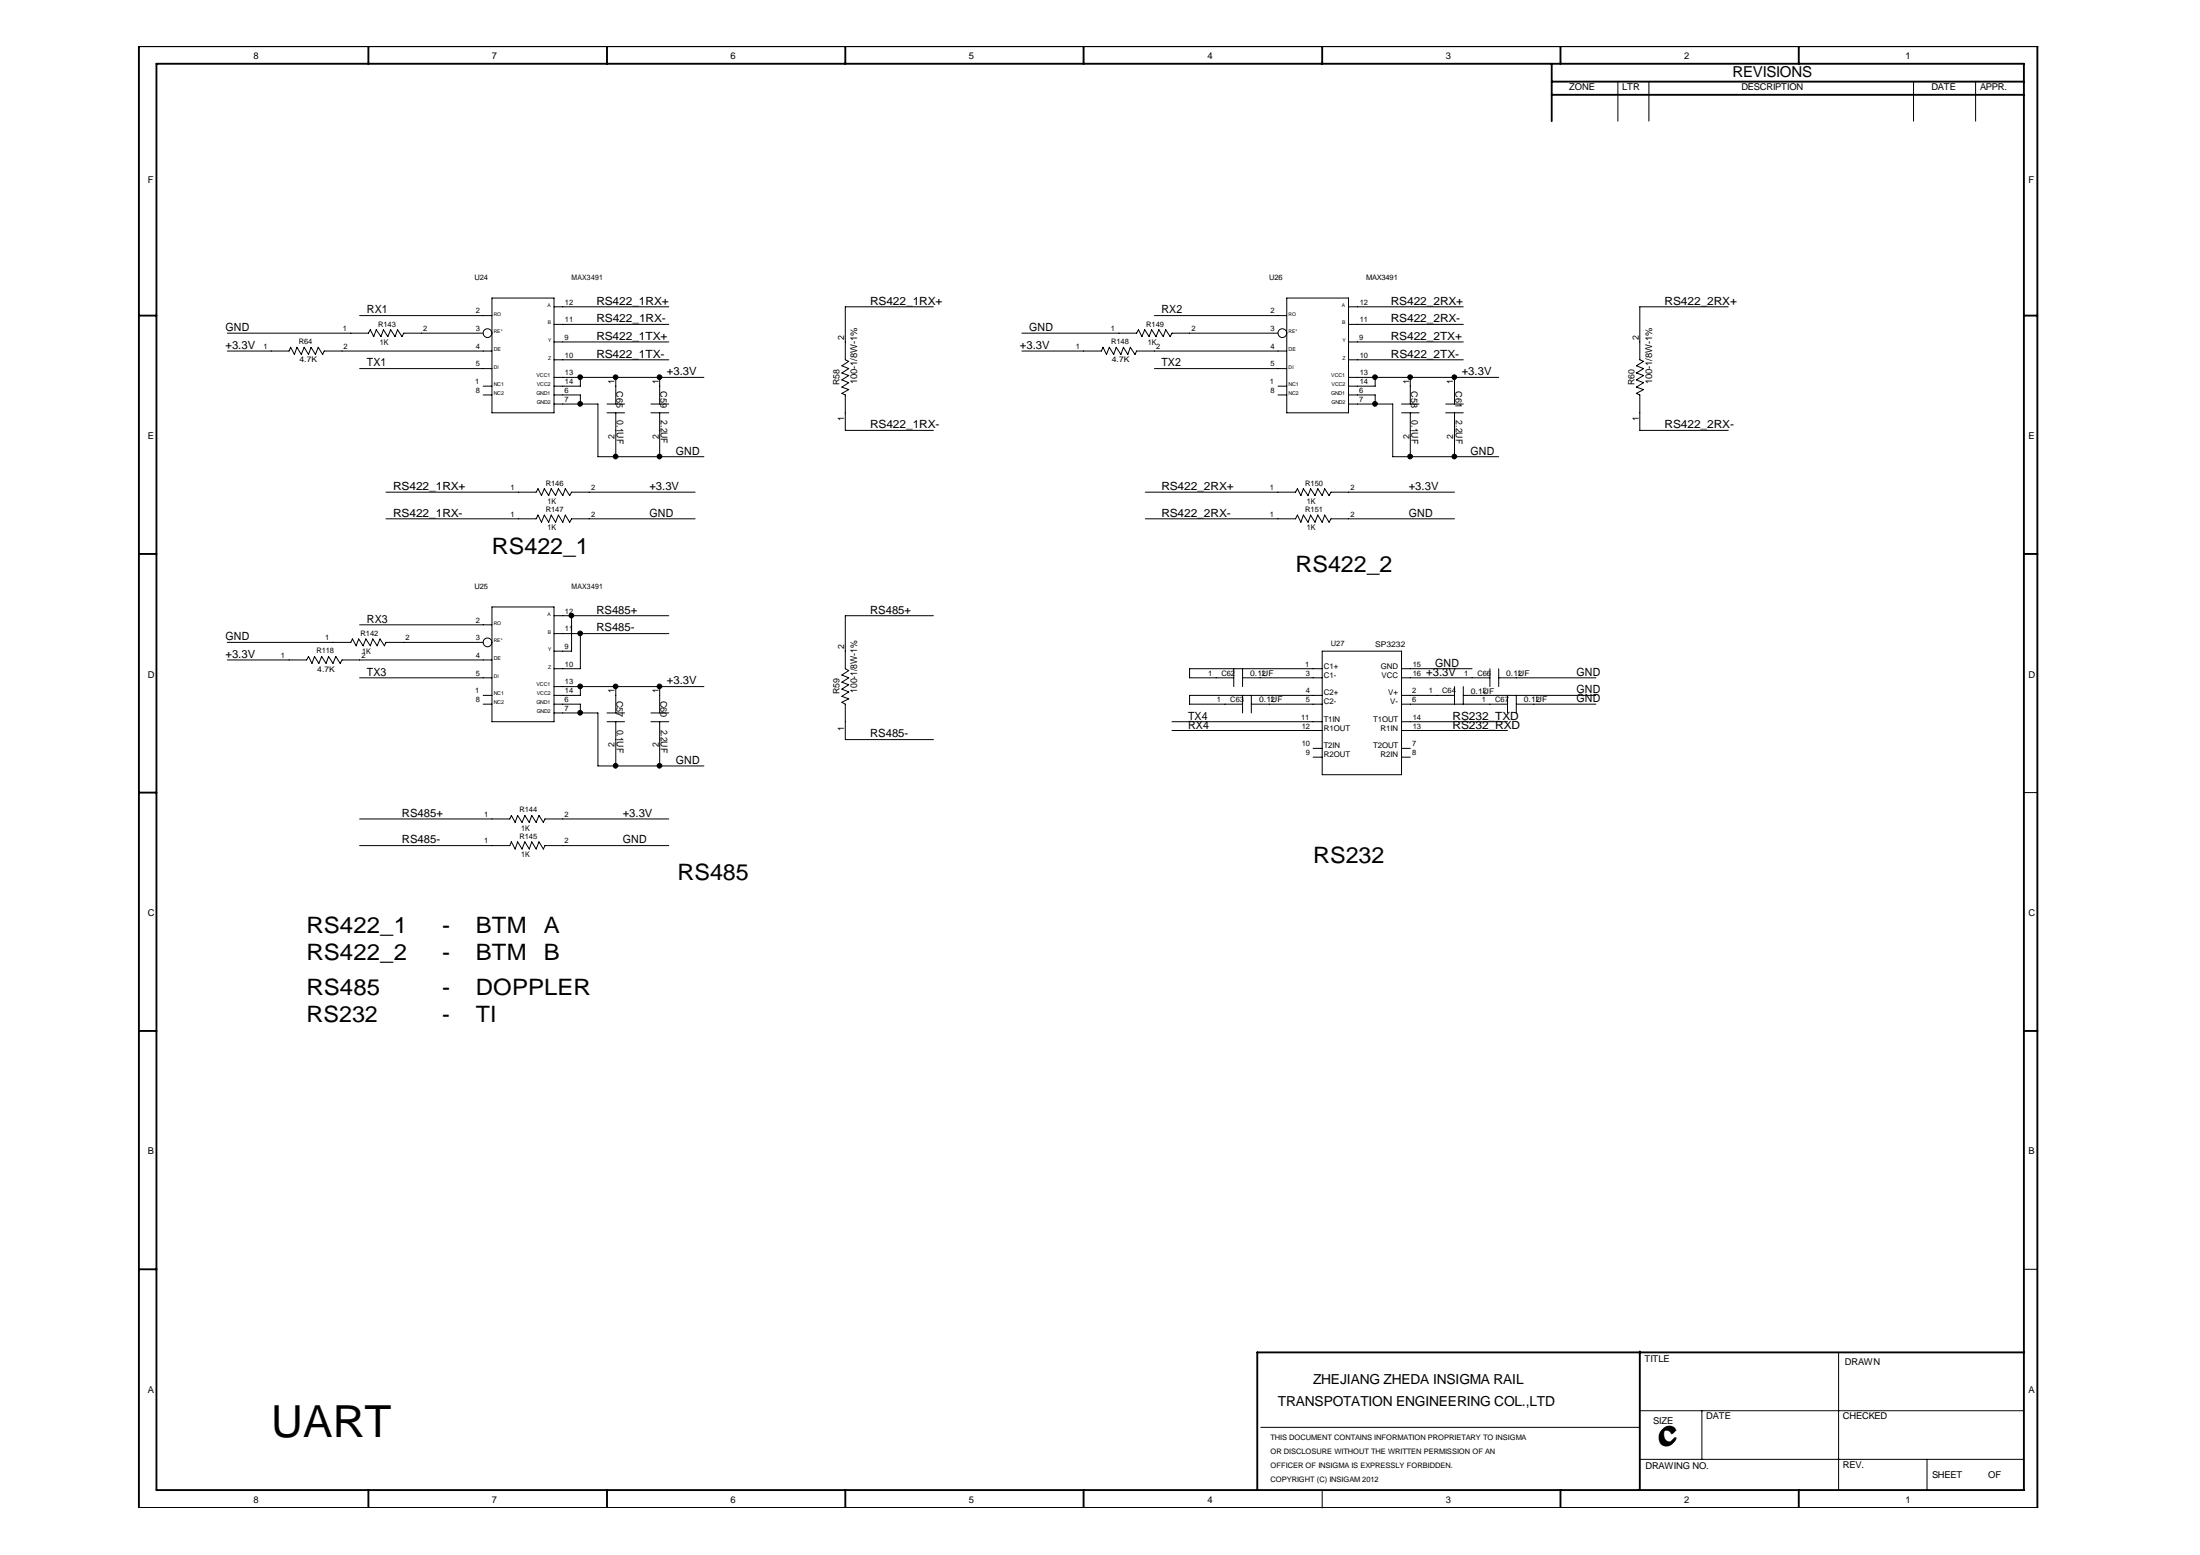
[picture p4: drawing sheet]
<svg xmlns="http://www.w3.org/2000/svg" width="297mm" height="210mm" viewBox="0 0 297 210" stroke-linecap="round" stroke-linejoin="round" font-family="sans-serif">
<g fill="none" stroke="#000" stroke-width=".25">
<path d="M18.8 6.2h256.3v197.4h-256.3zM21.1 8.6h252.2v192.5h-252.2zM49.7 6.2v2.4M82 6.2v2.4M114.1 6.2v2.4M146.3 6.2v2.4M178.5 6.2v2.4M209.5 11h63.8M209.5 8.6v7.8M209.5 12.8h63.8M210.7 6.2v2.4M242.9 6.2v2.4"/>
<path d="M18.8 42.6h2.3M273.3 42.6h1.8M18.8 74.8h2.3M273.3 74.8h1.8M18.8 107h2.3M18.8 139.2h2.3M273.3 139.2h1.8M18.8 171.3h2.3M221.4 182.4v18.7M273.3 182.6h-103.5v18.5M49.7 201.1v2.5M82 201.1v2.5"/>
<path d="M114.1 201.1v2.5M146.3 201.1v2.5M210.7 201.1v2.5M242.9 201.1v2.5"/>
</g>
<g fill="none" stroke="#000" stroke-width=".14">
<path d="M218.4 11v5.4M222.6 11v5.4M258.4 11v5.4M266.7 11v5.4M30.7 47.4h8.3l.2-.5 .6 1 .3-1 .6 1 .4-1 .6 1 .3-1 .6 1 .4-1 .6 1 .2-.5h22.6M30.7 45h19l.3-.5 .5 .9 .3-.9 .6 .9 .4-.9 .6 .9 .3-.9 .6 .9 .4-.9 .6 .9 .2-.4h10.7M48.6 42.6h17.8M48.6 49.8h17.8M65.2 52.1h1.2M65.2 53.3h1.2M66.4 40.2h8.4v15.5h-8.4zM74.8 54.5h5.9v7.2h14.3"/>
<path d="M74.8 46.2h15.5M74.8 48.6h15.5M74.8 41.4h15.5M74.8 43.8h15.5M74.8 50.9h20.2M74.8 53.3h3.6v1.2M78.4 50.9v1.2h-3.6M82 55.7h2.3M82 54.5h2.3M83.1 50.9v3.6M83.1 55.7v6M87.9 55.7h2.4"/>
<path d="M87.9 54.5h2.4M89.1 50.9v3.6M89.1 55.7v6M126 41.4h-11.9v7.2l.5 .2-.9 .6 .9 .4-.9 .5 .9 .4-.9 .6 .9 .4-.9 .6 .9 .3-.9 .5 .4 .2v4.8h11.9M138 47.4h10.7l.2-.5 .5 1 .4-1 .6 1 .3-1 .6 1 .4-1 .6 1 .3-1 .6 1 .3-.5h20.2M138 45h15.5l.2-.5 .5 .9 .4-.9 .6 .9 .3-.9 .6 .9 .4-.9 .6 .9 .3-.9 .6 .9 .2-.4h14.4M155.9 42.6h17.8M155.9 49.8h17.8M172.6 52.1h1.1M172.6 53.3h1.1M173.7 40.2h8.4v15.5h-8.4zM182.1 54.5h5.9v7.2h14.4"/>
<path d="M182.1 46.2h15.5M182.1 48.6h15.5M182.1 41.4h15.5M182.1 43.8h15.5M182.1 50.9h20.3M182.1 53.3h3.6v1.2M185.7 50.9v1.2h-3.6M189.2 55.7h2.4M189.2 54.5h2.4M190.4 50.9v3.6M190.4 55.7v6M195.2 55.7h2.4"/>
<path d="M195.2 54.5h2.4M196.4 50.9v3.6M196.4 55.7v6M233.3 41.4h-11.9v7.2l.5 .2-1 .6 1 .4-1 .5 1 .4-1 .6 1 .4-1 .6 1 .3-1 .5 .5 .2v4.8h11.9M52.1 70h20.3l.2-.5 .5 1 .4-1 .6 1 .3-1 .6 1 .4-1 .6 1 .3-1 .6 1 .3-.5h16.7M52.1 66.4h20.3l.2-.4 .5 .9 .4-.9 .6 .9 .3-.9 .6 .9 .4-.9 .6 .9 .3-.9 .6 .9 .3-.5h16.7M154.6 70h20.3l.3-.5 .4 1 .4-1 .6 1 .4-1 .5 1 .4-1 .6 1 .4-1 .6 1 .2-.5h16.7M154.6 66.4h20.3l.3-.4 .4 .9 .4-.9 .6 .9 .4-.9 .5 .9 .4-.9 .6 .9 .4-.9 .6 .9 .2-.5h16.7M30.7 89.1h10.7l.3-.5 .4 .9 .4-.9 .6 .9 .3-.9 .6 .9 .4-.9 .6 .9 .3-.9 .6 .9 .3-.4h20.2M30.7 86.7h16.7l.2-.5 .5 1 .3-1 .6 1 .4-1 .6 1 .3-1 .6 1 .4-1 .6 1 .2-.5h13.1M48.6 84.3h17.8M48.6 91.5h17.8"/>
<path d="M65.2 93.9h1.2M65.2 95.1h1.2M66.4 81.9h8.4v15.5h-8.4zM74.8 96.2h5.9v7.2h14.3M74.8 83.1h15.5M74.8 85.5h15.5M74.8 92.7h20.2M74.8 95.1h3.6v1.1M77.2 83.1v4.8h-2.4M78.4 85.5v4.8h-3.6M78.4 92.7v1.2h-3.6M82 97.4h2.3"/>
<path d="M82 96.2h2.3M83.1 92.7v3.5M83.1 97.4v6M87.9 97.4h2.4M87.9 96.2h2.4M89.1 92.7v3.5M89.1 97.4v6M126 83.1h-11.9v7.2l.5 .2-.9 .6 .9 .4-.9 .6 .9 .3-.9 .6 .9 .4-.9 .6 .9 .3-.9 .5 .4 .3v4.7h11.9M158.2 97.4h20.3M158.2 98.6h20.3M166.6 90.3v2.4M167.8 91.5h10.7"/>
<path d="M167.8 90.3v2.4M167.8 93.9v2.3M169 95.1h9.5M169 93.9v2.3M178.5 90.3h-17.9v1.2h6M178.5 87.9h10.7v16.7h-10.7zM178.5 93.9h-17.9v1.2h7.2M189.2 97.4h14.3M189.2 91.5h12M189.2 90.3h9.6M189.2 93.9h7.2M189.2 95.1h14.3"/>
<path d="M189.2 98.6h14.3M196.4 92.7v2.4M197.6 93.9h17.9M197.6 92.7v2.4M201.2 90.3v2.4M202.4 91.5h13.1M202.4 90.3v2.4M203.5 93.9v2.3M204.7 95.1h10.8M204.7 93.9v2.3M48.6 110.5h20.2l.2-.4 .6 .9 .3-.9 .6 .9 .4-.9 .6 .9 .3-.9 .6 .9 .4-.9 .6 .9 .2-.5h16.7M48.6 114.1h20.2l.2-.5 .6 1 .3-1 .6 1 .4-1 .6 1 .3-1 .6 1 .4-1 .6 1 .2-.5h16.7"/>
<path d="M177.3 102.2h1.2M177.3 101h1.2M189.2 102.2h1.2M189.2 101h1.2M273.3 107h1.8M273.3 171.3h1.8M170.2 192.7h51.2M221.4 197h51.9M221.4 190.4h51.9M229.8 190.4v6.6M248.2 182.7v18.4M260.2 197v4.1"/>
<path d="M178.5 201.1v2.5"/>
<circle cx="65.8" cy="45" r=".59"/>
<circle cx="173.1" cy="45" r=".59"/>
<circle cx="65.8" cy="86.7" r=".59"/>
</g>
<g fill="#000" stroke="#000" stroke-width=".14">
<circle cx="78.3" cy="50.9" r=".32"/>
<circle cx="78.3" cy="54.5" r=".32"/>
<circle cx="83.1" cy="50.9" r=".32"/>
<circle cx="89" cy="50.9" r=".32"/>
<circle cx="185.6" cy="50.9" r=".32"/>
<circle cx="185.6" cy="54.5" r=".32"/>
<circle cx="190.4" cy="50.9" r=".32"/>
<circle cx="196.4" cy="50.9" r=".32"/>
<circle cx="83.1" cy="61.6" r=".32"/>
<circle cx="89" cy="61.6" r=".32"/>
<circle cx="190.4" cy="61.6" r=".32"/>
<circle cx="196.4" cy="61.6" r=".32"/>
<circle cx="77.1" cy="83.1" r=".32"/>
<circle cx="78.3" cy="96.2" r=".32"/>
<circle cx="78.3" cy="92.7" r=".32"/>
<circle cx="78.3" cy="85.5" r=".32"/>
<circle cx="83.1" cy="92.7" r=".32"/>
<circle cx="89" cy="92.7" r=".32"/>
<circle cx="83.1" cy="103.4" r=".32"/>
<circle cx="89" cy="103.4" r=".32"/>
</g>
<text font-size="6" x="36.6" y="193.9">UART</text>
<text font-size="3.2" x="223.9" y="195.2">C</text>
<g font-size="3">
<text x="66.4" y="74.7">RS422_1</text>
<text x="174.9" y="77.1">RS422_2</text>
<text x="91.5" y="118.8">RS485</text>
<text x="177.3" y="116.5">RS232</text>
<text x="41.4" y="126">RS422_1</text>
<text x="59.7" y="126">-</text>
<text x="64.3" y="126">BTM</text>
<text x="73.4" y="126">A</text>
<text x="41.4" y="129.6">RS422_2</text>
<text x="59.7" y="129.6">-</text>
<text x="64.3" y="129.6">BTM</text>
<text x="73.4" y="129.6">B</text>
<text x="41.4" y="134.3">RS485</text>
<text x="41.4" y="137.9">RS232</text>
<text x="59.7" y="134.3">-</text>
<text x="59.7" y="137.9">-</text>
<text x="64.3" y="134.3">DOPPLER</text>
<text x="64.3" y="137.9">TI</text>
</g>
<text font-size="2" x="233.9" y="10.4">REVISIONS</text>
<g font-size="1.9">
<text x="172.6" y="189.8">TRANSPOTATION ENGINEERING COL.,LTD</text>
<text x="177.3" y="186.8">ZHEJIANG ZHEDA INSIGMA RAIL</text>
</g>
<g font-size="1.5">
<text x="80.5" y="41.1">RS422_1RX+</text>
<text x="117.5" y="41.1">RS422_1RX+</text>
<text x="187.8" y="41.1">RS422_2RX+</text>
<text x="224.7" y="41.1">RS422_2RX+</text>
<text x="30.4" y="47.1">+3.3V</text>
<text x="30.4" y="44.7">GND</text>
<text x="49.5" y="42.3">RX1</text>
<text x="80.5" y="45.9">RS422_1TX+</text>
<text x="80.5" y="43.5">RS422_1RX-</text>
<text x="137.7" y="47.1">+3.3V</text>
<text x="138.9" y="44.7">GND</text>
<text x="156.8" y="42.3">RX2</text>
<text x="187.8" y="43.5">RS422_2RX-</text>
<text x="187.8" y="45.9">RS422_2TX+</text>
<text x="49.5" y="49.5">TX1</text>
<text x="80.5" y="48.3">RS422_1TX-</text>
<text x="90" y="50.6">+3.3V</text>
<text x="156.8" y="49.5">TX2</text>
<text x="187.8" y="48.3">RS422_2TX-</text>
<text x="197.4" y="50.6">+3.3V</text>
<text x="117.5" y="57.8">RS422_1RX-</text>
<text x="224.7" y="57.8">RS422_2RX-</text>
<text x="91.2" y="61.4">GND</text>
<text x="198.5" y="61.4">GND</text>
<text x="53.1" y="69.7">RS422_1RX-</text>
<text x="53.1" y="66.1">RS422_1RX+</text>
<text x="87.7" y="69.7">GND</text>
<text x="87.7" y="66.1">+3.3V</text>
<text x="156.8" y="69.7">RS422_2RX-</text>
<text x="156.8" y="66.1">RS422_2RX+</text>
<text x="190.2" y="69.7">GND</text>
<text x="190.2" y="66.1">+3.3V</text>
<text x="80.5" y="82.9">RS485+</text>
<text x="117.5" y="82.9">RS485+</text>
<text x="30.4" y="86.4">GND</text>
<text x="30.4" y="88.8">+3.3V</text>
<text x="49.5" y="84">RX3</text>
<text x="80.5" y="85.2">RS485-</text>
<text x="49.5" y="91.2">TX3</text>
<text x="90" y="92.4">+3.3V</text>
<text x="192.6" y="91.2">+3.3V</text>
<text x="193.8" y="90">GND</text>
<text x="212.9" y="93.6">GND</text>
<text x="212.9" y="94.8">GND</text>
<text x="212.9" y="91.2">GND</text>
<text x="117.5" y="99.5">RS485-</text>
<text x="160.4" y="97.2">TX4</text>
<text x="160.4" y="98.4">RX4</text>
<text x="196.1" y="97.2">RS232_TXD</text>
<text x="196.1" y="98.4">RS232_RXD</text>
<text x="91.2" y="103.1">GND</text>
<text x="54.3" y="110.3">RS485+</text>
<text x="54.3" y="113.8">RS485-</text>
<text x="84.1" y="110.3">+3.3V</text>
<text x="84.1" y="113.8">GND</text>
</g>
<g font-size="1.3">
<text x="34.2" y="8">8</text>
<text x="66.4" y="8">7</text>
<text x="98.6" y="8">6</text>
<text x="130.8" y="8">5</text>
<text x="163" y="8">4</text>
<text x="195.2" y="8">3</text>
<text x="227.4" y="8">2</text>
<text x="257.3" y="8">1</text>
<text x="211.9" y="12.2">ZONE</text>
<text x="219" y="12.2">LTR</text>
<text x="235.1" y="12.2">DESCRIPTION</text>
<text x="260.8" y="12.2">DATE</text>
<text x="267.3" y="12.2">APPR.</text>
<text x="19.9" y="24.7">F</text>
<text x="273.9" y="24.7">F</text>
<text x="115.7" y="51.8" transform="rotate(-90 115.7 51.8)">100-1/8W-1%</text>
<text x="223.1" y="51.8" transform="rotate(-90 223.1 51.8)">100-1/8W-1%</text>
<text x="19.9" y="59.2">E</text>
<text x="83.3" y="56.7" transform="rotate(90 83.3 56.7)">0.1UF</text>
<text x="89.2" y="56.7" transform="rotate(90 89.2 56.7)">2.2UF</text>
<text x="190.6" y="56.7" transform="rotate(90 190.6 56.7)">0.1UF</text>
<text x="196.6" y="56.7" transform="rotate(90 196.6 56.7)">2.2UF</text>
<text x="273.9" y="59.2">E</text>
<text x="19.9" y="91.5">D</text>
<text x="115.7" y="93.5" transform="rotate(-90 115.7 93.5)">100-1/8W-1%</text>
<text x="273.9" y="91.5">D</text>
<text x="83.3" y="98.5" transform="rotate(90 83.3 98.5)">0.1UF</text>
<text x="89.2" y="98.5" transform="rotate(90 89.2 98.5)">2.2UF</text>
<text x="19.9" y="123.6">C</text>
<text x="273.9" y="123.6">C</text>
<text x="19.9" y="155.8">B</text>
<text x="273.9" y="155.8">B</text>
<text x="222" y="183.8">TITLE</text>
<text x="249.1" y="184.3">DRAWN</text>
<text x="19.9" y="188">A</text>
<text x="230.4" y="191.6">DATE</text>
<text x="248.8" y="191.6">CHECKED</text>
<text x="273.9" y="188">A</text>
<text x="223.2" y="192.2">SIZE</text>
<text x="34.2" y="202.9">8</text>
<text x="66.4" y="202.9">7</text>
<text x="98.6" y="202.9">6</text>
<text x="130.8" y="202.9">5</text>
<text x="163" y="202.9">4</text>
<text x="195.2" y="202.9">3</text>
<text x="222.2" y="198.3">DRAWING NO.</text>
<text x="227.4" y="202.9">2</text>
<text x="248.8" y="198.1">REV.</text>
<text x="257.3" y="202.9">1</text>
<text x="260.9" y="199.5">SHEET</text>
<text x="268.4" y="199.6">OF</text>
</g>
<g font-size="1.2">
<text x="114" y="45.9" transform="rotate(-90 114 45.9)">2</text>
<text x="221.3" y="45.9" transform="rotate(-90 221.3 45.9)">2</text>
<text x="83" y="51.8" transform="rotate(-90 83 51.8)">1</text>
<text x="83.2" y="52.8" transform="rotate(90 83.2 52.8)">C65</text>
<text x="88.9" y="51.8" transform="rotate(-90 88.9 51.8)">1</text>
<text x="89.2" y="52.8" transform="rotate(90 89.2 52.8)">C59</text>
<text x="113.4" y="52" transform="rotate(-90 113.4 52)">R58</text>
<text x="190.3" y="51.8" transform="rotate(-90 190.3 51.8)">1</text>
<text x="190.5" y="52.8" transform="rotate(90 190.5 52.8)">C58</text>
<text x="196.2" y="51.8" transform="rotate(-90 196.2 51.8)">1</text>
<text x="196.5" y="52.8" transform="rotate(90 196.5 52.8)">C61</text>
<text x="220.7" y="52" transform="rotate(-90 220.7 52)">R60</text>
<text x="83" y="59.2" transform="rotate(-90 83 59.2)">2</text>
<text x="88.9" y="59.2" transform="rotate(-90 88.9 59.2)">2</text>
<text x="114" y="56.9" transform="rotate(-90 114 56.9)">1</text>
<text x="190.3" y="59.2" transform="rotate(-90 190.3 59.2)">2</text>
<text x="196.2" y="59.2" transform="rotate(-90 196.2 59.2)">2</text>
<text x="221.3" y="56.9" transform="rotate(-90 221.3 56.9)">1</text>
<text x="114" y="87.6" transform="rotate(-90 114 87.6)">2</text>
<text x="83" y="93.5" transform="rotate(-90 83 93.5)">1</text>
<text x="83.2" y="94.6" transform="rotate(90 83.2 94.6)">C57</text>
<text x="88.9" y="93.5" transform="rotate(-90 88.9 93.5)">1</text>
<text x="89.2" y="94.6" transform="rotate(90 89.2 94.6)">C60</text>
<text x="113.4" y="93.7" transform="rotate(-90 113.4 93.7)">R59</text>
<text x="83" y="100.9" transform="rotate(-90 83 100.9)">2</text>
<text x="88.9" y="100.9" transform="rotate(-90 88.9 100.9)">2</text>
<text x="114" y="98.6" transform="rotate(-90 114 98.6)">1</text>
</g>
<g font-size="1.1">
<text x="51.3" y="46.5">1K</text>
<text x="155" y="46.5">1K</text>
<text x="40.4" y="48.9">4.7K</text>
<text x="150.1" y="48.9">4.7K</text>
<text x="73.9" y="71.6">1K</text>
<text x="73.9" y="68">1K</text>
<text x="176.4" y="68">1K</text>
<text x="176.4" y="71.6">1K</text>
<text x="48.9" y="88.2">1K</text>
<text x="185.7" y="87.3">SP3232</text>
<text x="42.8" y="90.6">4.7K</text>
<text x="168.8" y="91.2">0.12</text>
<text x="170" y="94.8">0.12</text>
<text x="170.4" y="91.2">UF</text>
<text x="171.6" y="94.8">UF</text>
<text x="178.7" y="93.9">C2+</text>
<text x="178.7" y="95.1">C2-</text>
<text x="178.7" y="90.3">C1+</text>
<text x="178.7" y="91.5">C1-</text>
<text x="186.4" y="90.3">GND</text>
<text x="186.5" y="91.5">VCC</text>
<text x="187.4" y="93.9">V+</text>
<text x="187.7" y="95.1">V-</text>
<text x="198.6" y="93.6">0.12</text>
<text x="200.2" y="93.6">UF</text>
<text x="203.4" y="91.2">0.12</text>
<text x="205" y="91.2">UF</text>
<text x="205.7" y="94.8">0.12</text>
<text x="207.4" y="94.8">UF</text>
<text x="178.7" y="97.4">T1IN</text>
<text x="178.7" y="98.6">R1OUT</text>
<text x="178.7" y="101">T2IN</text>
<text x="185.4" y="97.4">T1OUT</text>
<text x="185.4" y="101">T2OUT</text>
<text x="186.4" y="98.6">R1IN</text>
<text x="178.7" y="102.2">R2OUT</text>
<text x="186.4" y="102.2">R2IN</text>
<text x="70.4" y="112.1">1K</text>
<text x="70.4" y="115.7">1K</text>
</g>
<g font-size="1">
<text x="64.1" y="37.8">U24</text>
<text x="76.3" y="41.1">12</text>
<text x="77.2" y="37.8">MAX3491</text>
<text x="171.4" y="37.8">U26</text>
<text x="183.6" y="41.1">12</text>
<text x="184.4" y="37.8">MAX3491</text>
<text x="35.6" y="47.1">1</text>
<text x="40.3" y="46.5">R64</text>
<text x="46.3" y="44.7">1</text>
<text x="46.4" y="47.1">2</text>
<text x="51.1" y="44.1">R143</text>
<text x="57.2" y="44.7">2</text>
<text x="64.3" y="42.3">2</text>
<text x="64.3" y="44.7">3</text>
<text x="64.3" y="47.1">4</text>
<text x="76.2" y="45.9">9</text>
<text x="76.3" y="43.5">11</text>
<text x="145.2" y="47.1">1</text>
<text x="150" y="44.7">1</text>
<text x="150" y="46.5">R148</text>
<text x="154.8" y="44.1">R149</text>
<text x="156.1" y="47.1">2</text>
<text x="160.9" y="44.7">2</text>
<text x="171.5" y="42.3">2</text>
<text x="171.5" y="44.7">3</text>
<text x="171.5" y="47.1">4</text>
<text x="183.5" y="45.9">9</text>
<text x="183.6" y="43.5">11</text>
<text x="64.2" y="51.9">1</text>
<text x="64.3" y="53.1">8</text>
<text x="64.3" y="49.5">5</text>
<text x="76.2" y="53.1">6</text>
<text x="76.3" y="48.3">10</text>
<text x="76.3" y="51.9">14</text>
<text x="76.3" y="50.6">13</text>
<text x="171.4" y="51.9">1</text>
<text x="171.5" y="53.1">8</text>
<text x="171.5" y="49.5">5</text>
<text x="183.5" y="53.1">6</text>
<text x="183.6" y="48.3">10</text>
<text x="183.6" y="51.9">14</text>
<text x="183.6" y="50.6">13</text>
<text x="76.2" y="54.2">7</text>
<text x="183.5" y="54.2">7</text>
<text x="73.7" y="65.5">R146</text>
<text x="176.2" y="65.5">R150</text>
<text x="68.9" y="66.1">1</text>
<text x="68.9" y="69.7">1</text>
<text x="73.7" y="69.1">R147</text>
<text x="79.8" y="66.1">2</text>
<text x="79.8" y="69.7">2</text>
<text x="171.5" y="66.1">1</text>
<text x="171.5" y="69.7">1</text>
<text x="176.2" y="69.1">R151</text>
<text x="182.3" y="66.1">2</text>
<text x="182.3" y="69.7">2</text>
<text x="64.1" y="79.5">U25</text>
<text x="76.3" y="82.9">12</text>
<text x="77.2" y="79.5">MAX3491</text>
<text x="37.9" y="88.8">1</text>
<text x="42.7" y="88.2">R118</text>
<text x="43.9" y="86.4">1</text>
<text x="48.7" y="85.8">R142</text>
<text x="48.8" y="88.8">2</text>
<text x="54.7" y="86.4">2</text>
<text x="64.3" y="84">2</text>
<text x="64.3" y="86.4">3</text>
<text x="64.3" y="88.8">4</text>
<text x="76.2" y="87.6">9</text>
<text x="76.3" y="85.2">11</text>
<text x="179.7" y="87.3">U27</text>
<text x="64.2" y="93.6">1</text>
<text x="64.3" y="94.8">8</text>
<text x="64.3" y="91.2">5</text>
<text x="76.2" y="96">7</text>
<text x="76.2" y="94.8">6</text>
<text x="76.3" y="90">10</text>
<text x="76.3" y="93.6">14</text>
<text x="76.3" y="92.4">13</text>
<text x="163.1" y="91.2">1</text>
<text x="164.3" y="94.8">1</text>
<text x="164.9" y="91.2">C62</text>
<text x="166.1" y="94.8">C63</text>
<text x="176.2" y="90">1</text>
<text x="176.3" y="94.8">5</text>
<text x="176.3" y="93.6">4</text>
<text x="176.3" y="91.2">3</text>
<text x="190.7" y="94.8">6</text>
<text x="190.7" y="93.6">2</text>
<text x="190.8" y="91.2">16</text>
<text x="190.8" y="90">15</text>
<text x="192.9" y="93.6">1</text>
<text x="194.7" y="93.6">C64</text>
<text x="197.7" y="91.2">1</text>
<text x="199.5" y="91.2">C66</text>
<text x="200.1" y="94.8">1</text>
<text x="201.9" y="94.8">C67</text>
<text x="175.7" y="97.2">11</text>
<text x="175.8" y="100.7">10</text>
<text x="175.8" y="98.4">12</text>
<text x="176.3" y="101.9">9</text>
<text x="190.7" y="100.7">7</text>
<text x="190.7" y="101.9">8</text>
<text x="190.8" y="97.2">14</text>
<text x="190.8" y="98.4">13</text>
<text x="65.4" y="113.8">1</text>
<text x="65.4" y="110.3">1</text>
<text x="70.1" y="113.3">R145</text>
<text x="70.1" y="109.7">R144</text>
<text x="76.2" y="113.8">2</text>
<text x="76.2" y="110.3">2</text>
<text x="171.5" y="194.4">THIS DOCUMENT CONTAINS INFORMATION PROPRIETARY TO INSIGMA</text>
<text x="171.5" y="196.3">OR DISCLOSURE WITHOUT THE WRITTEN PERMISSION OF AN</text>
<text x="171.5" y="198.2">OFFICER OF INSIGMA IS EXPRESSLY FORBIDDEN.</text>
<text x="171.5" y="200">COPYRIGHT (C) INSIGAM 2012</text>
</g>
<g font-size=".7">
<text x="73.9" y="41.4">A</text>
<text x="181.2" y="41.4">A</text>
<text x="66.7" y="47.3">DE</text>
<text x="66.7" y="45">RE*</text>
<text x="66.7" y="42.6">RO</text>
<text x="74" y="43.8">B</text>
<text x="74" y="46.2">Y</text>
<text x="174" y="47.3">DE</text>
<text x="174" y="45">RE*</text>
<text x="174" y="42.6">RO</text>
<text x="181.2" y="43.8">B</text>
<text x="181.3" y="46.2">Y</text>
<text x="66.7" y="53.3">NC2</text>
<text x="66.7" y="52.1">NC1</text>
<text x="66.7" y="49.8">DI</text>
<text x="72.4" y="53.3">GND1</text>
<text x="72.4" y="50.9">VCC1</text>
<text x="72.5" y="52.1">VCC2</text>
<text x="74" y="48.6">Z</text>
<text x="174" y="53.3">NC2</text>
<text x="174" y="52.1">NC1</text>
<text x="174" y="49.8">DI</text>
<text x="179.7" y="53.3">GND1</text>
<text x="179.7" y="50.9">VCC1</text>
<text x="179.8" y="52.1">VCC2</text>
<text x="181.3" y="48.6">Z</text>
<text x="72.5" y="54.5">GND2</text>
<text x="179.8" y="54.5">GND2</text>
<text x="73.9" y="83.1">A</text>
<text x="66.7" y="89">DE</text>
<text x="66.7" y="86.7">RE*</text>
<text x="66.7" y="84.3">RO</text>
<text x="74" y="85.5">B</text>
<text x="74" y="87.9">Y</text>
<text x="66.7" y="95">NC2</text>
<text x="66.7" y="93.8">NC1</text>
<text x="66.7" y="91.5">DI</text>
<text x="72.4" y="95">GND1</text>
<text x="72.4" y="92.6">VCC1</text>
<text x="72.5" y="93.8">VCC2</text>
<text x="74" y="90.3">Z</text>
<text x="72.5" y="96.2">GND2</text>
</g>
</svg>
